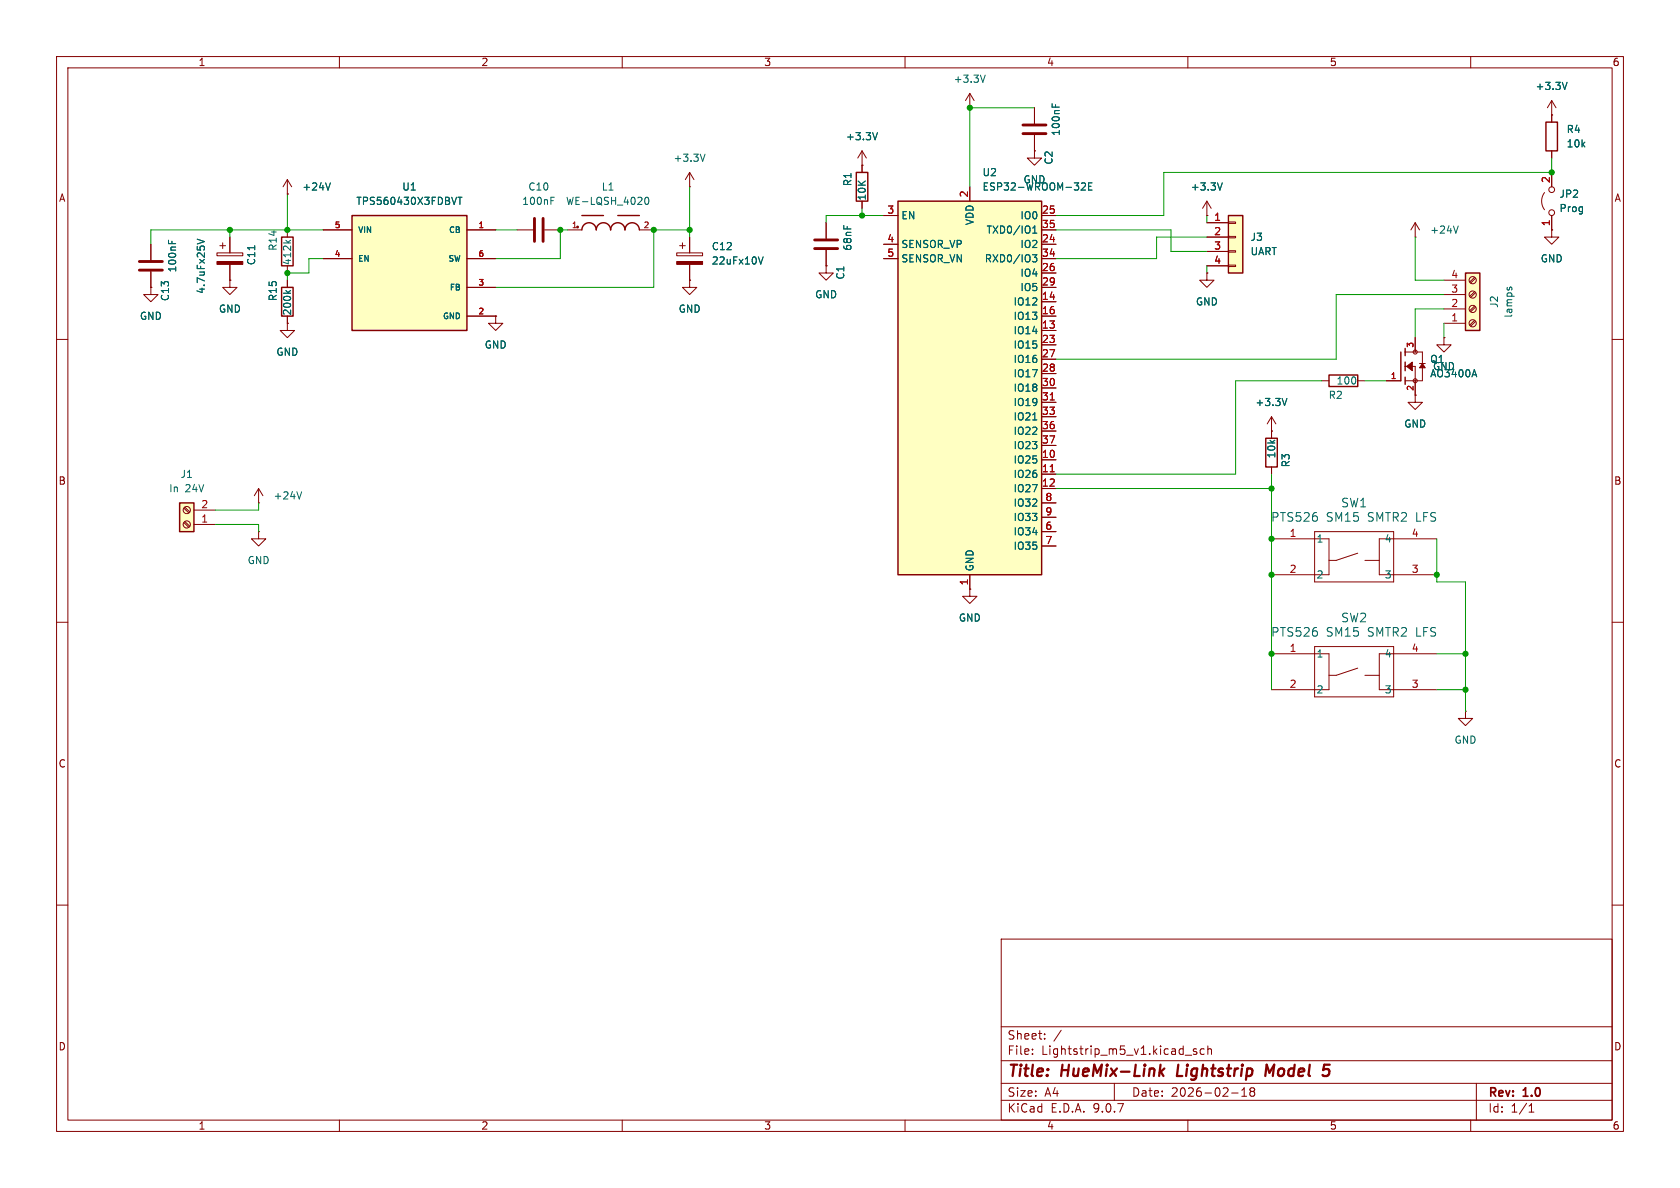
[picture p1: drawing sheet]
<svg xmlns="http://www.w3.org/2000/svg" width="297mm" height="210mm" viewBox="0 0 297 210" stroke-linecap="round" stroke-linejoin="round" font-family="sans-serif">
<g fill="none" stroke="#840000" stroke-width=".18">
<path d="M10 10h277v190h-277zM12 12h273v186h-273zM60 10v2M110 10v2M160 10v2M210 10v2M260 10v2M26.7 50.8v1.3h1.2l-1.2 1.2-1.3-1.2h1.3M26.7 50.8h.1M250.2 59.7v2.5M255.3 59.7v1.3h1.2l-1.2 1.2-1.3-1.2h1.3M255.3 59.7h.1"/>
<path d="M10 60h2M224.8 76.2h.1M224.8 73.7v3.8M224.8 73.7l-.8 1.2M224.8 73.7l.8 1.2M233.7 67.3h1.2M240 67.3h1.3M245.1 67.3h2.5M248.4 62.2h3.1v5.1h-3.1M248.4 64.8h1.8v5.1M250.2 69.9v1.2h1.3l-1.3 1.3-1.3-1.3h1.3M250.2 69.9h.1"/>
<path d="M251 64.3h1M285 60h2M224.8 95.3h10.1v6.3h-10.1M224.8 82.6v1.2M232.4 94h14v8.9h-14zM240 97.8l-3.8 1.3h-1.3M241.3 99.1h2.5M254 95.3h-10.2v6.3h10.2M10 110h2M171.4 104.1v1.3h1.3l-1.3 1.3-1.2-1.3h1.2M171.4 104.1h.1M224.8 115.6h10.1v6.3h-10.1"/>
<path d="M232.4 114.3h14v8.9h-14zM240 118.1l-3.8 1.3h-1.3M241.3 119.4h2.5M254 115.6h-10.2v6.3h10.2M285 110h2M259.1 125.7v1.3h1.2l-1.2 1.3-1.3-1.3h1.3M259.1 125.7h.1M10 160h2M177 166h108v32h-108zM285 160h2M60 198v2M110 198v2"/>
<path d="M160 198v2M177 194.5h108M177 191.5h108M177 187.5h108M177 181.5h108M182.5 186.3v.1M182.5 185.5v.1M184.7 183.6v.1M184.7 182.8v.1M187.6 182.1l-1.3 2M197 191.5v3M209.5 186.5h1.2"/>
<path d="M210 198v2M211.5 185.5l-.3-.1-.2 .2v.2l.5 .2v.3h-.5M212.9 185.5l-.4-.1-.3 .3v.4l.1 .2h.6M213.5 185.5l.2-.1 .4 .1 .1 .9M213.5 184.9v1.5M217.7 193.2h1.2M219.5 193.8h.9M219.5 192.7l.5-.4v1.5M221 192.4v.3l.2 .2M221.2 192.9l-.2 .3v.5l.2 .1 .5-.1 .1-.2-.1-.4-.2-.2M221.2 192.9h.3M221.7 192.4l.1 .3-.3 .2"/>
<path d="M260 198v2M261 191.5v6.5M270.3 196.6h.9M270.3 195.5l.4-.4v1.5"/>
<circle cx="250.2" cy="62.2" r=".36"/>
<circle cx="250.2" cy="67.3" r=".36"/>
</g>
<path d="M205.2 189.4l.5 .8M205.8 188.9l-.8 .7M208.3 188.2l-.2 2h.9M225.3 188.2l-.9 1.4-.5-1.4-.2 2M234.1 188.2h1M234.2 189h.5l.3 .4v.4l-.5 .4" fill="none" stroke="#840000" stroke-width=".4"/>
<path d="M223.8 77.5h2v5.1h-2zM234.9 66.3h5.1v2h-5.1zM247.6 62.2v5.1M248.4 61.6v1.3M248.4 64v1.5M248.4 66.7v1.2" fill="none" stroke="#840000" stroke-width=".25"/>
<g fill="#840000" stroke="#840000" stroke-width=".18">
<path d="M248.7 64.8l1-.8v1.5z"/>
<path d="M251.5 64.3l.5 .7h-1z"/>
</g>
<path d="M227.5 70.4l-.4 1.3M260.6 65.3l.5 1.3" fill="none" stroke="#006464" stroke-width=".18"/>
<path d="M158.7 35.6h25.4v66h-25.4z" fill="#ffffc2"/>
<g fill="none" stroke="#840000" stroke-width=".25">
<path d="M102.9 38.1h3.8M109.2 38.1h3.8M151.4 30.5h2v5.1h-2zM158.7 35.6h25.4v66h-25.4zM102.9 40.6a1.27 1.27 0 0 1 1.2-1.2 1.27 1.27 0 0 1 1.3 1.2 1.27 1.27 0 0 1 1.3-1.2 1.27 1.27 0 0 1 1.2 1.2 1.27 1.27 0 0 1 1.3-1.2 1.27 1.27 0 0 1 1.3 1.2 1.27 1.27 0 0 1 1.3-1.2 1.27 1.27 0 0 1 1.2 1.2"/>
<circle cx="102.1" cy="40.1" r=".13"/>
</g>
<g fill="none" stroke="#840000" stroke-width=".18">
<path d="M171.4 19.1h.1M171.4 16.5v2.6M171.4 16.5l-.7 1.3M171.4 16.5l.8 1.3M182.9 19.1v2.7M50.8 34.3h.1M50.8 31.8l-.8 1.2M50.8 31.8l.8 1.2M50.8 31.8v2.5M121.9 33h.1M121.9 30.5l-.7 1.3M121.9 30.5l.8 1.3"/>
<path d="M121.9 30.5v2.5M146 39.4v2.8M152.4 29.2h.1M152.4 26.7l-.8 1.2M152.4 26.7l.8 1.2M152.4 26.7v3.8M152.4 35.6v1.2M156.2 38.1h2.5M171.4 33v2.6M182.9 26.7v1.2h1.2l-1.2 1.3-1.3-1.3h1.3M182.9 26.7h.1M182.9 23.9v2.8"/>
<path d="M184.1 38.1h2.6M26.7 43.2v2.8M26.7 48v2.8M38.4 44.7h4.5v.5h-4.5zM38.9 43.4h1M39.4 42.9v1M40.6 49.5v1.3h1.3l-1.3 1.3-1.2-1.3h1.2M40.6 49.5h.1M40.6 41.9v2.8M40.6 46.7v2.8M87.6 55.9v1.3h1.3l-1.3 1.2-1.2-1.2h1.2M87.6 55.9h.1"/>
<path d="M91.4 40.6h2.8M96.3 40.6h2.8M100.3 40.6h2.6M113 40.6h2.6M119.6 44.7h4.6v.5h-4.6zM120.1 43.4h1.1M120.6 42.9v1M121.9 49.5v1.3h1.3l-1.3 1.3-1.3-1.3h1.3M121.9 49.5h.1M121.9 41.9v2.8M121.9 46.7v2.8M146 47v1.3h1.3l-1.3 1.2-1.2-1.2h1.2"/>
<path d="M146 47h.1M146 44.2v2.8M156.2 43.2h2.5M156.2 45.7h2.5M184.1 43.2h2.6M184.1 45.7h2.6M184.1 40.6h2.6M184.1 48.3h2.6M184.1 50.8h2.6M184.1 53.3h2.6M184.1 55.9h2.6M184.1 58.4h2.6"/>
<path d="M184.1 61h2.6M184.1 63.5h2.6M184.1 66h2.6M184.1 68.6h2.6M184.1 71.1h2.6M184.1 73.7h2.6M184.1 76.2h2.6M184.1 78.7h2.6M184.1 81.3h2.6M184.1 83.8h2.6M184.1 86.4h2.6M184.1 88.9h2.6"/>
<path d="M184.1 91.4h2.6M184.1 94h2.6M184.1 96.5h2.6M171.4 101.6v2.5"/>
</g>
<g fill="none" stroke="#006464" stroke-width=".18">
<path d="M174.2 13.3l-.5 1.2M186 18.3v.6M186.6 18.5v.4M58.4 32.3l-.4 1.3M97.4 35.5h.4M97.4 34.9h.6M114.1 35l.2-.1a.68 .68 0 0 1 .4 .6 .68 .68 0 0 1-.4 .6l-.2-.1-.1-.3zM124.6 27.2l-.4 1.3M155.1 23.4l-.4 1.3M191.2 32.5l.5-.2 .2 .4-.8 .9h.8M192.5 32.9h.4M193.1 32.3h-.6v1.3h.6"/>
<path d="M29.8 42.5v.6M30.4 42.6v.5M34.9 42.3l1.2 .4-1.2 .4M45 43.4v.8M134.1 45.4l.4 1.3 .4-1.3M182.5 45h.8l-.4 .5 .3 .1v.6l-.1 .1-.5-.1M182.6 41.2h.7M182.6 40.3l.3-.4v1.3M182.6 74.2h.7"/>
</g>
<path d="M185.7 70.7h.7M185.7 83.4h.7" fill="none" stroke="#a90000" stroke-width=".18"/>
<path d="M94.5 38.6v4.1M96 38.6v4.1M180.8 23.6h4.1M180.8 22.1h4.1M24.6 47.8h4.1M24.6 46.2h4.1M144 43.9h4.1M144 42.4h4.1" fill="none" stroke="#840000" stroke-width=".51"/>
<g fill="#840000" stroke="#840000" stroke-width=".18">
<path d="M119.6 46.2h4.6v.5h-4.6z"/>
<path d="M38.4 46.2h4.5v.5h-4.5z"/>
</g>
<path d="M62.2 38.1h20.3v20.3h-20.3z" fill="#ffffc2"/>
<path d="M62.2 38.1h20.3v20.3h-20.3zM49.8 50.8h2v5.1h-2zM49.8 41.9h2v5.1h-2z" fill="none" stroke="#840000" stroke-width=".25"/>
<g fill="none" stroke="#840000" stroke-width=".18">
<path d="M50.8 57.2v1.2h1.3l-1.3 1.3-1.3-1.3h1.3M50.8 57.2h.1M50.8 40.6v1.3M50.8 47v1.3M50.8 49.5v1.3M50.8 55.9v1.3M57.1 40.6h5.1M57.1 45.7h5.1M82.5 40.6h5.1M82.5 45.7h5.1M82.5 50.8h5.1M82.5 55.9h5.1"/>
<path d="M45.7 88.9h.1M45.7 94v1.3h1.3l-1.3 1.2-1.3-1.2h1.3M45.7 94h.1M45.7 86.4l-.7 1.2M45.7 86.4l.8 1.2M45.7 86.4v2.5"/>
</g>
<path d="M80.9 34.9h.8M81.3 34.9v1.2M50.5 51.4l.5 .4M50.5 42.5l.5 .4M51.4 51.4l-.5 .3M51.4 42.5l-.5 .3M53.3 86.9l-.4 1.3" fill="none" stroke="#006464" stroke-width=".18"/>
<path d="M31.7 88.9h2.6v5.1h-2.6z" fill="#ffffc2"/>
<path d="M31.7 88.9h2.6v5.1h-2.6z" fill="none" stroke="#840000" stroke-width=".25"/>
<g fill="none" stroke="#840000" stroke-width=".18">
<path d="M213.4 38.1h.1M213.4 35.6l-.8 1.2M213.4 35.6l.7 1.2M213.4 35.6v2.5M32.5 92.4l.9 .8M32.5 89.8l.9 .9M32.7 92.2l.9 .8M32.7 89.7l.9 .8M34.3 92.7h3.8M34.3 90.2h3.8"/>
<circle cx="33" cy="90.2" r=".63"/>
<circle cx="33" cy="92.7" r=".63"/>
</g>
<path d="M216.1 32.3l-.4 1.3" fill="none" stroke="#006464" stroke-width=".18"/>
<path d="M259.1 48.3h2.5v10.1h-2.5z" fill="#ffffc2"/>
<path d="M259.1 48.3h2.5v10.1h-2.5z" fill="none" stroke="#840000" stroke-width=".25"/>
<g fill="none" stroke="#840000" stroke-width=".18">
<path d="M250.2 39.4l-.8 1.2M250.2 39.4l.8 1.2M250.2 39.4v2.5M250.2 41.9h.1M255.3 57.2h3.8M255.3 54.6h3.8M255.3 52.1h3.8M255.3 49.5h3.8M260.7 56.6l-.9 .9M260.7 54.1l-.9 .8M260.7 51.6l-.9 .8M260.7 49l-.9 .9"/>
<path d="M260.9 56.8l-.9 .9M260.9 54.3l-.9 .8M260.9 51.7l-.9 .9M260.9 49.2l-.9 .8"/>
<circle cx="260.3" cy="54.6" r=".63"/>
<circle cx="260.3" cy="57.1" r=".63"/>
<circle cx="260.3" cy="52.1" r=".63"/>
<circle cx="260.3" cy="49.5" r=".63"/>
</g>
<path d="M257.8 39.9l-.4 1.3M266.5 50.8l-.1 .3M266.9 51.1v-.3l.2-.1 .2 .2v.3" fill="none" stroke="#006464" stroke-width=".18"/>
<path d="M217.2 38.1h2.5v10.2h-2.5z" fill="#ffffc2"/>
<path d="M217.2 38.1h2.5v10.2h-2.5zM273.3 21.6h2v5.1h-2z" fill="none" stroke="#840000" stroke-width=".25"/>
<g fill="none" stroke="#840000" stroke-width=".18">
<path d="M182.9 19.1v2.7M274.3 17.8l-.7 1.3M274.3 17.8l.8 1.3M274.3 17.8v3.8M50.8 34.3h.1M146 39.4v2.8M152.4 29.2h.1M152.4 29.2v1.3M152.4 35.6v1.2M156.2 38.1h2.5M171.4 33v2.6M182.9 26.7h.1"/>
<path d="M182.9 23.9v2.8M184.1 38.1h2.6M213.4 38.1h.1M213.4 39.4h3.8M217.2 39.2h1.2v.3h-1.2zM273 34a2.53 2.53 0 0 0 0 3.1M274.3 20.3h.1M274.3 26.7v1.2M274.3 30.5v2.5M274.3 38.1v2.5M26.7 50.8h.1M26.7 43.2v2.8"/>
<path d="M26.7 48v2.8M40.6 49.5h.1M40.6 41.9v2.8M40.6 46.7v2.8M50.8 57.2h.1M50.8 49.5v1.3M50.8 55.9v1.3M57.1 45.7h5.1M57.1 40.6h5.1M82.5 45.7h5.1M82.5 40.6h5.1M82.5 50.8h5.1"/>
<path d="M82.5 55.9h5.1M87.6 55.9h.1M121.9 49.5h.1M121.9 41.9v2.8M121.9 46.7v2.8M146 47h.1M146 44.2v2.8M156.2 43.2h2.5M156.2 45.7h2.5M184.1 43.2h2.6M184.1 45.7h2.6M184.1 40.6h2.6"/>
<path d="M184.1 48.3h2.6M184.1 50.8h2.6M184.1 53.3h2.6M184.1 55.9h2.6M184.1 58.4h2.6M213.4 48.3v1.2h1.2l-1.2 1.3-1.3-1.3h1.3M213.4 48.3h.1M213.4 41.9h3.8M213.4 44.5h3.8M213.4 47h3.8M217.2 41.8h1.2v.2h-1.2zM217.2 44.3h1.2v.3h-1.2z"/>
<path d="M217.2 46.9h1.2v.2h-1.2zM250.2 59.7v2.5M255.3 59.7h.1M274.3 40.6v1.3h1.3l-1.3 1.3-1.3-1.3h1.3M274.3 40.6h.1M184.1 61h2.6M184.1 63.5h2.6M184.1 66h2.6M184.1 68.6h2.6M184.1 71.1h2.6M184.1 73.7h2.6M184.1 76.2h2.6"/>
<path d="M184.1 78.7h2.6M224.8 76.2h.1M224.8 76.2v1.3M245.1 67.3h2.5M250.2 69.9h.1M250.2 67.3v2.6M184.1 81.3h2.6M184.1 83.8h2.6M184.1 86.4h2.6M184.1 88.9h2.6M184.1 91.4h2.6M184.1 94h2.6"/>
<path d="M184.1 96.5h2.6M224.8 82.6v1.2M171.4 104.1h.1M171.4 101.6v2.5"/>
<circle cx="274.3" cy="37.6" r=".51"/>
<circle cx="274.3" cy="33.5" r=".51"/>
</g>
<g fill="none" stroke="#006464" stroke-width=".18">
<path d="M186 18.3v.6M186.6 18.5v.4M277 14.5l-.4 1.3M58.4 32.3l-.4 1.3M80.9 34.9h.8M81.3 34.9v1.2M155.1 23.4l-.4 1.3M191.2 32.5l.5-.2 .2 .4-.8 .9h.8M192.5 32.9h.4M193.1 32.3h-.6v1.3h.6M216.1 32.3l-.4 1.3M29.8 42.5v.6"/>
<path d="M30.4 42.6v.5M34.9 42.3l1.2 .4-1.2 .4M45 43.4v.8M50.5 51.4l.5 .4M51.4 51.4l-.5 .3M134.1 45.4l.4 1.3 .4-1.3M182.5 45h.8l-.4 .5 .3 .1v.6l-.1 .1-.5-.1M182.6 41.2h.7M182.6 40.3l.3-.4v1.3M182.6 74.2h.7M227.5 70.4l-.4 1.3M260.6 65.3l.5 1.3"/>
</g>
<g fill="none" stroke="#009600" stroke-width=".18">
<path d="M182.9 19.1h-11.5v13.9M50.8 34.3v6.3M121.9 33v8.9M152.4 36.8v1.3M156.2 38.1h-10.2v1.3M213.4 38.1v1.3M274.3 27.9v2.6h-68.6v7.6h-19M40.6 40.6v1.3M57.1 40.6h-30.4v2.6M57.1 45.7h-2.5v2.6h-3.8v1.2M87.6 40.6h3.8M100.3 40.6h-1.2v5.1h-11.5"/>
<path d="M121.9 40.6h-6.3v10.2h-28M186.7 40.6h20.3v3.9h6.4M213.4 41.9h-8.9v3.8h-17.8M213.4 47v1.3M250.2 41.9v7.6h5.1M255.3 52.1h-19.1v11.4h-49.5M255.3 54.6h-5.1v5.1M255.3 57.2v2.5M233.7 67.3h-15.3v16.5h-31.7M241.3 67.3h3.8M38.1 92.7h7.6v1.3M45.7 88.9v1.3h-7.6"/>
<path d="M186.7 86.4h38.1M224.8 83.8v38.1M254 95.3v7.6h5.1v22.8M254 115.6h5.1M254 121.9h5.1"/>
</g>
<path d="M185.7 70.7h.7M185.7 83.4h.7" fill="none" stroke="#a90000" stroke-width=".18"/>
<g fill="#009600" stroke="#009600" stroke-width=".18">
<circle cx="259.1" cy="121.9" r=".46"/>
<circle cx="259.1" cy="115.6" r=".46"/>
<circle cx="224.8" cy="115.6" r=".46"/>
<circle cx="224.8" cy="101.6" r=".46"/>
<circle cx="224.8" cy="95.3" r=".46"/>
<circle cx="254" cy="101.6" r=".46"/>
<circle cx="224.8" cy="86.4" r=".46"/>
<circle cx="171.4" cy="19.1" r=".46"/>
<circle cx="115.6" cy="40.6" r=".46"/>
<circle cx="121.9" cy="40.6" r=".46"/>
<circle cx="99.1" cy="40.6" r=".46"/>
<circle cx="152.4" cy="38.1" r=".46"/>
<circle cx="274.3" cy="30.5" r=".46"/>
<circle cx="50.8" cy="40.6" r=".46"/>
<circle cx="40.6" cy="40.6" r=".46"/>
<circle cx="50.8" cy="48.3" r=".46"/>
</g>
<g font-size="2.8" fill="#840000">
<text x="178" y="190.9">Title:</text>
<text x="187.7" y="190.9">HueMix-Link</text>
<text x="208.9" y="190.9">Lightstrip</text>
<text x="225.4" y="190.9">Model</text>
</g>
<g font-size="2.1" fill="#006464">
<text x="237" y="89.9">SW1</text>
<text x="224.6" y="92.4">PTS526</text>
<text x="234.4" y="92.4">SM15</text>
<text x="241.8" y="92.4">SMTR2 LFS</text>
<text x="224.6" y="112.8">PTS526</text>
<text x="234.4" y="112.8">SM15</text>
<text x="237" y="110.2">SW2</text>
<text x="241.8" y="112.8">SMTR2 LFS</text>
</g>
<g font-size="2.1" fill="#840000">
<text x="178" y="184">Sheet:</text>
<text x="178" y="186.7">File:</text>
<text x="184.1" y="186.7">Lightstrip_m5_v1.kicad_sch</text>
<text x="178" y="196.9">KiCad</text>
<text x="178" y="194.1">Size:</text>
<text x="184.7" y="194.1">A4</text>
<text x="185.7" y="196.9">E.D.A.</text>
<text x="193.3" y="196.9">9.0.7</text>
<text x="200" y="194.1">Date:</text>
<text x="207" y="194.1">2026-02-18</text>
<text x="263" y="194.3">Rev:</text>
<text x="263" y="196.9">Id:</text>
<text x="267.1" y="196.9">1/1</text>
<text x="269.4" y="194.3">1.0</text>
</g>
<g font-size="1.8" fill="#840000">
<text x="35" y="11.9">1</text>
<text x="85" y="11.9">2</text>
<text x="135" y="11.9">3</text>
<text x="185" y="11.9">4</text>
<text x="235" y="11.9">5</text>
<text x="285" y="11.9">6</text>
<text x="10.3" y="35.9">A</text>
<text x="285.3" y="35.9">A</text>
<text x="10.3" y="85.9">B</text>
<text x="285.3" y="85.9">B</text>
<text x="10.3" y="135.9">C</text>
<text x="285.3" y="135.9">C</text>
<text x="10.3" y="185.9">D</text>
<text x="285.3" y="185.9">D</text>
<text x="35" y="199.9">1</text>
<text x="85" y="199.9">2</text>
<text x="135" y="199.9">3</text>
<text x="185" y="199.9">4</text>
<text x="235" y="199.9">5</text>
<text x="285" y="199.9">6</text>
</g>
<g font-size="1.8" fill="#006464">
<text x="168.5" y="14.8">+3.3V</text>
<text x="271.4" y="16.1">+3.3V</text>
<text x="276.9" y="23.7">R4</text>
<text x="119" y="28.8">+3.3V</text>
<text x="149.5" y="25">+3.3V</text>
<text x="186.3" y="29.2" transform="rotate(-90 186.3 29.2)">C2</text>
<text x="187.6" y="24.1" transform="rotate(-90 187.6 24.1)">100nF</text>
<text x="276.9" y="26.3">10k</text>
<text x="53.3" y="33.9">+24V</text>
<text x="71" y="33.9">U1</text>
<text x="93.3" y="33.9">C10</text>
<text x="106.3" y="33.9">L1</text>
<text x="150.7" y="33" transform="rotate(-90 150.7 33)">R1</text>
<text x="153.3" y="35.6" transform="rotate(-90 153.3 35.6)">10K</text>
<text x="173.6" y="33.9">ESP32-WROOM-32E</text>
<text x="173.6" y="31.3">U2</text>
<text x="180.8" y="32.6">GND</text>
<text x="210.4" y="33.9">+3.3V</text>
<text x="275.6" y="35.2">JP2</text>
<text x="62.9" y="36.4">TPS560430X3FDBVT</text>
<text x="92.2" y="36.4">100nF</text>
<text x="100" y="36.4">WE-LQSH_4020</text>
<text x="159.3" y="39">EN</text>
<text x="172.3" y="39.9" transform="rotate(-90 172.3 39.9)">VDD</text>
<text x="174.3" y="41.5">TXD0/IO1</text>
<text x="180.3" y="39">IO0</text>
<text x="252.7" y="41.5">+24V</text>
<text x="275.6" y="37.7">Prog</text>
<text x="45.3" y="47" transform="rotate(-90 45.3 47)">C11</text>
<text x="49.1" y="44.4" transform="rotate(-90 49.1 44.4)">R14</text>
<text x="51.7" y="47" transform="rotate(-90 51.7 47)">412k</text>
<text x="125.7" y="47">22uFx10V</text>
<text x="125.7" y="44.4">C12</text>
<text x="150.7" y="44.4" transform="rotate(-90 150.7 44.4)">68nF</text>
<text x="159.3" y="44">SENSOR_VP</text>
<text x="159.3" y="46.6">SENSOR_VN</text>
<text x="174" y="46.6">RXD0/IO3</text>
<text x="180.3" y="44">IO2</text>
<text x="221" y="42.8">J3</text>
<text x="221" y="45.3">UART</text>
<text x="272.3" y="46.6">GND</text>
<text x="30.1" y="53.3" transform="rotate(-90 30.1 53.3)">C13</text>
<text x="31.3" y="48.3" transform="rotate(-90 31.3 48.3)">100nF</text>
<text x="36.4" y="52.1" transform="rotate(-90 36.4 52.1)">4.7uFx25V</text>
<text x="49.1" y="53.3" transform="rotate(-90 49.1 53.3)">R15</text>
<text x="144" y="52.9">GND</text>
<text x="149.5" y="49.5" transform="rotate(-90 149.5 49.5)">C1</text>
<text x="180.3" y="49.1">IO4</text>
<text x="180.3" y="51.7">IO5</text>
<text x="24.6" y="56.7">GND</text>
<text x="38.6" y="55.5">GND</text>
<text x="51.7" y="55.9" transform="rotate(-90 51.7 55.9)">200k</text>
<text x="119.9" y="55.5">GND</text>
<text x="179.1" y="54.2">IO12</text>
<text x="179.1" y="56.7">IO13</text>
<text x="179.1" y="59.3">IO14</text>
<text x="211.3" y="54.2">GND</text>
<text x="265" y="54.5" transform="rotate(-90 265 54.5)">J2</text>
<text x="267.6" y="56.3" transform="rotate(-90 267.6 56.3)">lamps</text>
<text x="48.8" y="63.1">GND</text>
<text x="85.6" y="61.8">GND</text>
<text x="179.1" y="61.8">IO15</text>
<text x="179.1" y="64.4">IO16</text>
<text x="252.7" y="64.4">Q1</text>
<text x="253.2" y="65.6">GND</text>
<text x="179.1" y="66.9">IO17</text>
<text x="179.1" y="69.4">IO18</text>
<text x="179.1" y="72">IO19</text>
<text x="221.8" y="72">+3.3V</text>
<text x="234.8" y="70.7">R2</text>
<text x="236.2" y="68.2">100</text>
<text x="252.7" y="66.9">AO3400A</text>
<text x="179.1" y="74.5">IO21</text>
<text x="179.1" y="77.1">IO22</text>
<text x="248.2" y="75.8">GND</text>
<text x="179.1" y="79.6">IO23</text>
<text x="179.1" y="82.1">IO25</text>
<text x="225.7" y="81.1" transform="rotate(-90 225.7 81.1)">10k</text>
<text x="228.2" y="82.7" transform="rotate(-90 228.2 82.7)">R3</text>
<text x="29.8" y="87.2">In</text>
<text x="31.8" y="84.7">J1</text>
<text x="32.7" y="87.2">24V</text>
<text x="48.3" y="88.5">+24V</text>
<text x="179.1" y="84.7">IO26</text>
<text x="179.1" y="87.2">IO27</text>
<text x="179.1" y="89.8">IO32</text>
<text x="179.1" y="92.3">IO33</text>
<text x="179.1" y="94.8">IO34</text>
<text x="43.7" y="99.9">GND</text>
<text x="172.3" y="101.1" transform="rotate(-90 172.3 101.1)">GND</text>
<text x="179.1" y="97.4">IO35</text>
<text x="232.7" y="96.1">1</text>
<text x="244.7" y="96.1">4</text>
<text x="232.7" y="102.5">2</text>
<text x="244.7" y="102.5">3</text>
<text x="169.4" y="110.1">GND</text>
<text x="232.7" y="116.4">1</text>
<text x="244.7" y="116.4">4</text>
<text x="232.7" y="122.8">2</text>
<text x="244.7" y="122.8">3</text>
<text x="257" y="131.7">GND</text>
</g>
<g font-size="1.8" fill="#a90000">
<text x="171.2" y="35" transform="rotate(-90 171.2 35)">2</text>
<text x="274.1" y="32.5" transform="rotate(-90 274.1 32.5)">2</text>
<text x="156.8" y="37.8">3</text>
<text x="184.1" y="37.8">25</text>
<text x="184.1" y="40.4">35</text>
<text x="214.6" y="39.1">1</text>
<text x="214.6" y="41.7">2</text>
<text x="274.1" y="40.1" transform="rotate(-90 274.1 40.1)">1</text>
<text x="156.8" y="42.9">4</text>
<text x="156.8" y="45.5">5</text>
<text x="184.1" y="42.9">24</text>
<text x="184.1" y="45.5">34</text>
<text x="214.6" y="44.2">3</text>
<text x="214.6" y="46.7">4</text>
<text x="184.1" y="48">26</text>
<text x="184.1" y="50.5">29</text>
<text x="184.1" y="53.1">14</text>
<text x="256.5" y="51.8">3</text>
<text x="256.5" y="49.3">4</text>
<text x="184.1" y="55.6">16</text>
<text x="184.1" y="58.2">13</text>
<text x="256.5" y="56.9">1</text>
<text x="256.5" y="54.4">2</text>
<text x="184.1" y="60.7">23</text>
<text x="184.1" y="63.2">27</text>
<text x="184.1" y="65.8">28</text>
<text x="184.1" y="68.3">30</text>
<text x="184.1" y="70.9">31</text>
<text x="184.1" y="73.4">33</text>
<text x="184.1" y="75.9">36</text>
<text x="184.1" y="78.5">37</text>
<text x="184.1" y="81">10</text>
<text x="184.1" y="83.6">11</text>
<text x="35.5" y="89.9">2</text>
<text x="184.1" y="86.1">12</text>
<text x="184.7" y="88.6">8</text>
<text x="35.5" y="92.5">1</text>
<text x="184.7" y="91.2">9</text>
<text x="184.7" y="93.7">6</text>
<text x="227.9" y="95">1</text>
<text x="249.5" y="95">4</text>
<text x="184.7" y="96.3">7</text>
<text x="227.9" y="101.3">2</text>
<text x="249.5" y="101.3">3</text>
<text x="171.2" y="103.6" transform="rotate(-90 171.2 103.6)">1</text>
<text x="227.9" y="115.3">1</text>
<text x="249.5" y="115.3">4</text>
<text x="227.9" y="121.7">2</text>
<text x="249.5" y="121.7">3</text>
</g>
<g font-size="1.4" fill="#a90000">
<text x="59.1" y="40.4">5</text>
<text x="84.5" y="40.4">1</text>
<text x="101" y="40.4">1</text>
<text x="113.7" y="40.4">2</text>
<text x="59.1" y="45.5">4</text>
<text x="84.5" y="45.5">6</text>
<text x="84.5" y="50.5">3</text>
<text x="84.5" y="55.6">2</text>
<text x="249.9" y="61.6" transform="rotate(-90 249.9 61.6)">3</text>
<text x="245.8" y="67.1">1</text>
<text x="249.9" y="69.2" transform="rotate(-90 249.9 69.2)">2</text>
</g>
<g font-size="1.4" fill="#006464">
<text x="63.2" y="41.4">VIN</text>
<text x="79.2" y="41.4">CB</text>
<text x="63.2" y="46.5">EN</text>
<text x="79.2" y="46.5">SW</text>
<text x="79.4" y="51.5">FB</text>
<text x="78.2" y="56.6">GND</text>
</g>
</svg>
